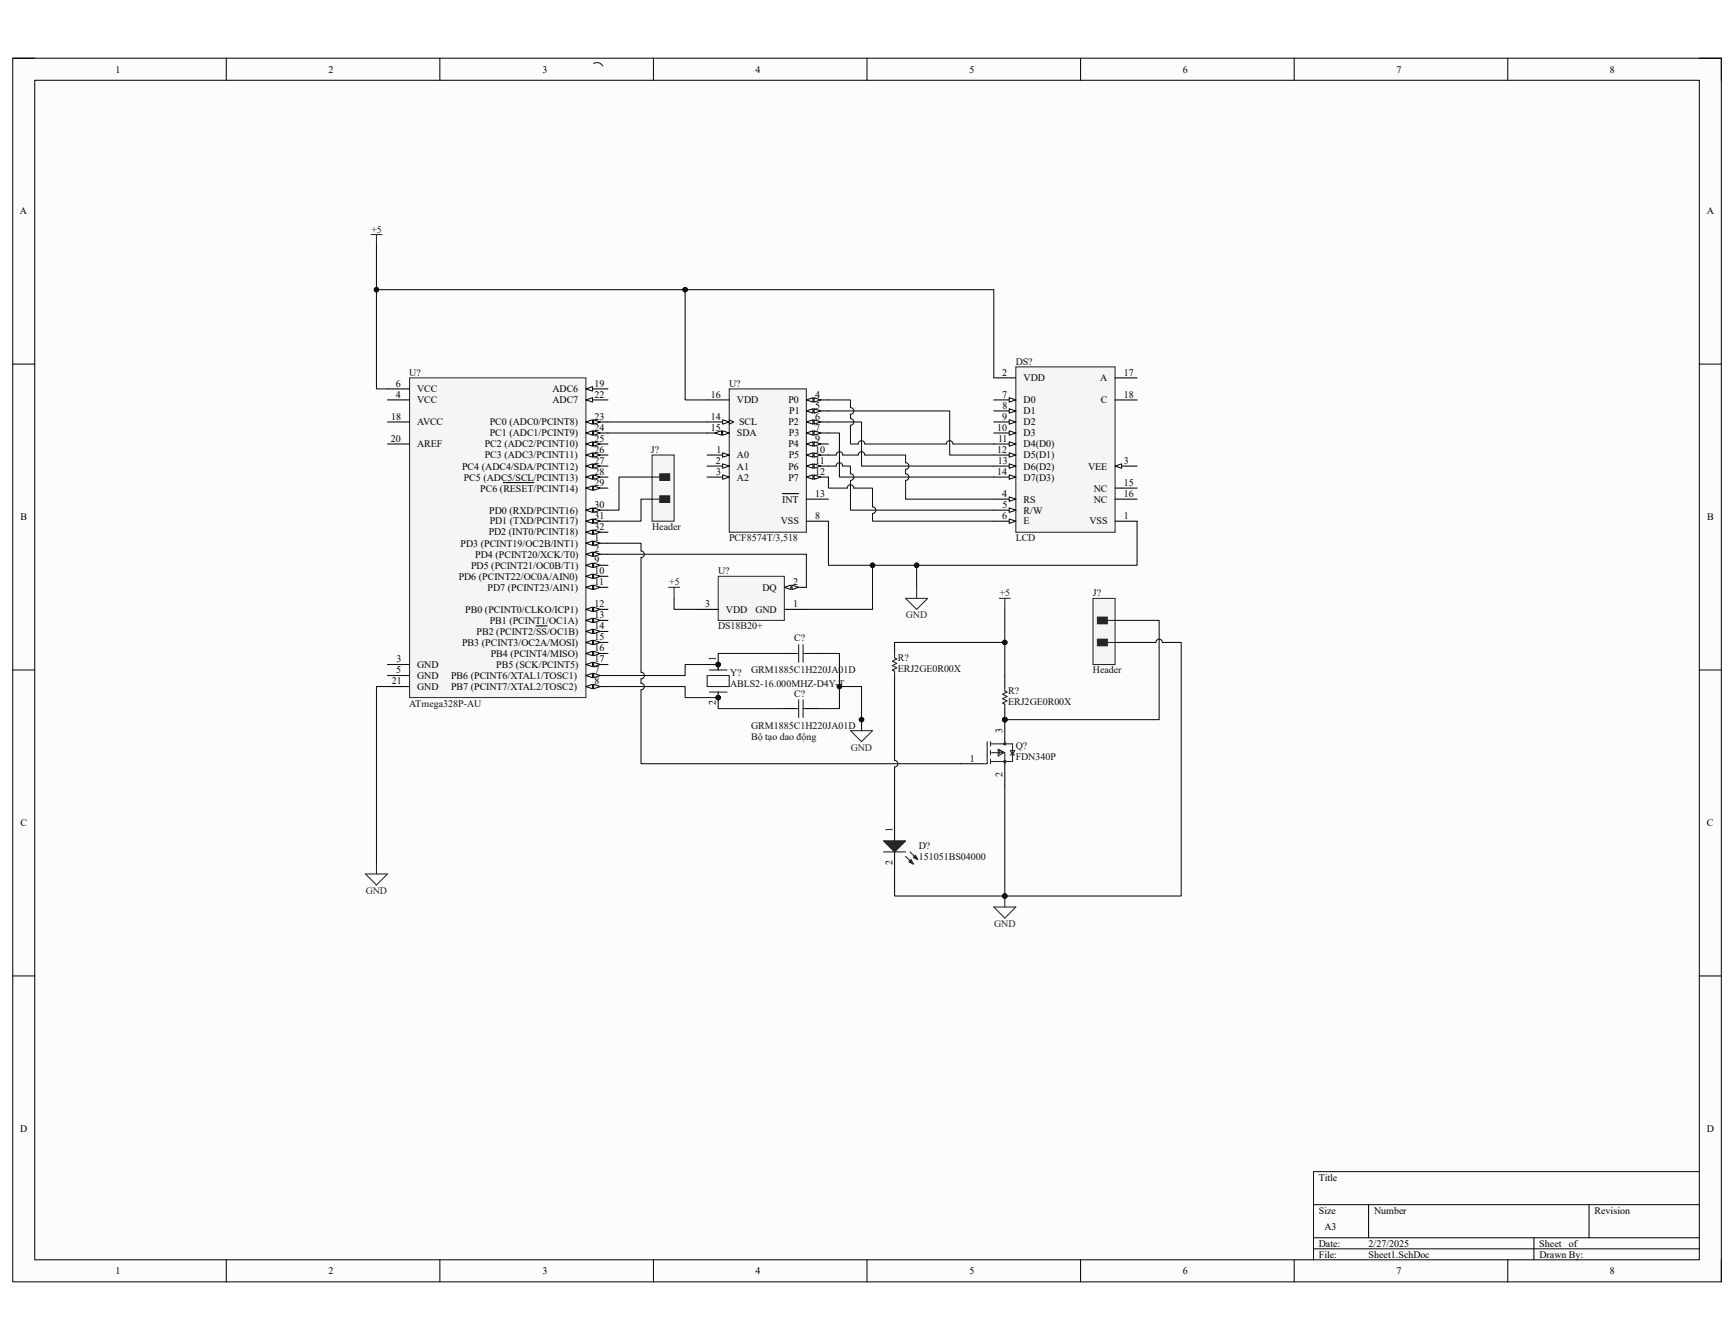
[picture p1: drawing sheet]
<svg xmlns="http://www.w3.org/2000/svg" width="279mm" height="216mm" viewBox="0 0 279 216" stroke-linecap="round" stroke-linejoin="round" font-family="sans-serif">
<path d="M2.1 9.4h275.3v197.1h-275.3z" fill-rule="evenodd" fill="#fcfcfc"/>
<path d="M2.1 9.4h275.3v197.1h-275.3z" fill="none" stroke="#000" stroke-width=".16"/>
<path d="M5.6 12.9h268.2v190.1h-268.2z" fill-rule="evenodd" fill="#fcfcfc"/>
<g fill="none" stroke="#000" stroke-width=".16">
<path d="M2 9.4h3.6M5.6 12.9h268.2v190.1h-268.2zM36.5 9.4v3.5M70.9 9.4v3.5M105.3 9.4v3.5M139.7 9.4v3.5M174.1 9.4v3.5M208.5 9.4v3.5M243 9.4v3.5M273.8 9.4h3.6v3.5M2 58.7h3.6M273.8 58.7h3.6"/>
<path d="M2 107.9h3.6M273.8 107.9h3.6M2 157.2h3.6M273.8 157.2h3.6M211.6 194.1h62.2M211.6 199.4h62.2M220.5 194.1v5.3M247.2 199.4v3.6M256 194.1v5.3M273.8 188.8h-62.2v14.2M36.5 203v3.5M70.9 203v3.5"/>
<path d="M105.3 203v3.5M139.7 203v3.5M174.1 203v3.5M208.5 203v3.5M211.6 201.2h62.2M243 203v3.5M277.4 203v3.5"/>
</g>
<path d="M66 60.9h28.4v51.5h-28.4z" fill-rule="evenodd" fill="#f5f5f5"/>
<path d="M66 60.9h28.4v51.5h-28.4z" fill="none" stroke="#262626" stroke-width=".16"/>
<path d="M94.4 78.6h3.6" fill="none" stroke="#000" stroke-width=".17"/>
<path d="M94.4 78.6l1.1-.3v.7z" fill="#fbfbfb"/>
<path d="M94.4 78.6l1.1-.3v.7z" fill="none" stroke="#000" stroke-width=".16"/>
<path d="M95.7 78.3l1 .3-1 .4z" fill="#fbfbfb"/>
<path d="M95.7 78.3l1 .3-1 .4z" fill="none" stroke="#000" stroke-width=".16"/>
<path d="M81.1 77.8h4.9M94.4 82.2h3.6" fill="none" stroke="#000" stroke-width=".17"/>
<path d="M94.4 82.2l1.1-.4v.8z" fill="#fbfbfb"/>
<path d="M94.4 82.2l1.1-.4v.8z" fill="none" stroke="#000" stroke-width=".16"/>
<path d="M95.7 81.8l1 .4-1 .4z" fill="#fbfbfb"/>
<path d="M95.7 81.8l1 .4-1 .4z" fill="none" stroke="#000" stroke-width=".16"/>
<path d="M94.4 84h3.6" fill="none" stroke="#000" stroke-width=".17"/>
<path d="M94.4 84l1.1-.4v.7z" fill="#fbfbfb"/>
<path d="M94.4 84l1.1-.4v.7z" fill="none" stroke="#000" stroke-width=".16"/>
<path d="M95.7 83.6l1 .4-1 .3z" fill="#fbfbfb"/>
<path d="M95.7 83.6l1 .4-1 .3z" fill="none" stroke="#000" stroke-width=".16"/>
<path d="M94.4 85.8h3.6" fill="none" stroke="#000" stroke-width=".17"/>
<path d="M94.4 85.8l1.1-.4v.7z" fill="#fbfbfb"/>
<path d="M94.4 85.8l1.1-.4v.7z" fill="none" stroke="#000" stroke-width=".16"/>
<path d="M95.7 85.4l1 .4-1 .3z" fill="#fbfbfb"/>
<path d="M95.7 85.4l1 .4-1 .3z" fill="none" stroke="#000" stroke-width=".16"/>
<path d="M94.4 89.3h3.6" fill="none" stroke="#000" stroke-width=".17"/>
<path d="M94.4 89.3l1.1-.4v.8z" fill="#fbfbfb"/>
<path d="M94.4 89.3l1.1-.4v.8z" fill="none" stroke="#000" stroke-width=".16"/>
<path d="M95.7 88.9l1 .4-1 .4z" fill="#fbfbfb"/>
<path d="M95.7 88.9l1 .4-1 .4z" fill="none" stroke="#000" stroke-width=".16"/>
<path d="M62.4 62.7h3.6M62.4 108.8h3.6M94.4 108.8h3.6" fill="none" stroke="#000" stroke-width=".17"/>
<path d="M94.4 108.8l1.1-.3v.7z" fill="#fbfbfb"/>
<path d="M94.4 108.8l1.1-.3v.7z" fill="none" stroke="#000" stroke-width=".16"/>
<path d="M95.7 108.5l1 .3-1 .4z" fill="#fbfbfb"/>
<path d="M95.7 108.5l1 .3-1 .4z" fill="none" stroke="#000" stroke-width=".16"/>
<path d="M94.4 110.6h3.6" fill="none" stroke="#000" stroke-width=".17"/>
<path d="M94.4 110.6l1.1-.3v.7z" fill="#fbfbfb"/>
<path d="M94.4 110.6l1.1-.3v.7z" fill="none" stroke="#000" stroke-width=".16"/>
<path d="M95.7 110.3l1 .3-1 .4z" fill="#fbfbfb"/>
<path d="M95.7 110.3l1 .3-1 .4z" fill="none" stroke="#000" stroke-width=".16"/>
<path d="M94.4 91.1h3.6" fill="none" stroke="#000" stroke-width=".17"/>
<path d="M94.4 91.1l1.1-.4v.7z" fill="#fbfbfb"/>
<path d="M94.4 91.1l1.1-.4v.7z" fill="none" stroke="#000" stroke-width=".16"/>
<path d="M95.7 90.7l1 .4-1 .3z" fill="#fbfbfb"/>
<path d="M95.7 90.7l1 .4-1 .3z" fill="none" stroke="#000" stroke-width=".16"/>
<path d="M94.4 92.9h3.6" fill="none" stroke="#000" stroke-width=".17"/>
<path d="M94.4 92.9l1.1-.4v.7z" fill="#fbfbfb"/>
<path d="M94.4 92.9l1.1-.4v.7z" fill="none" stroke="#000" stroke-width=".16"/>
<path d="M95.7 92.5l1 .4-1 .3z" fill="#fbfbfb"/>
<path d="M95.7 92.5l1 .4-1 .3z" fill="none" stroke="#000" stroke-width=".16"/>
<path d="M94.4 94.6h3.6" fill="none" stroke="#000" stroke-width=".17"/>
<path d="M94.4 94.6l1.1-.3v.7z" fill="#fbfbfb"/>
<path d="M94.4 94.6l1.1-.3v.7z" fill="none" stroke="#000" stroke-width=".16"/>
<path d="M95.7 94.3l1 .3-1 .4z" fill="#fbfbfb"/>
<path d="M95.7 94.3l1 .3-1 .4z" fill="none" stroke="#000" stroke-width=".16"/>
<path d="M94.4 98.2h3.6" fill="none" stroke="#000" stroke-width=".17"/>
<path d="M94.4 98.2l1.1-.4v.7z" fill="#fbfbfb"/>
<path d="M94.4 98.2l1.1-.4v.7z" fill="none" stroke="#000" stroke-width=".16"/>
<path d="M95.7 97.8l1 .4-1 .3z" fill="#fbfbfb"/>
<path d="M95.7 97.8l1 .4-1 .3z" fill="none" stroke="#000" stroke-width=".16"/>
<path d="M94.4 100h3.6" fill="none" stroke="#000" stroke-width=".17"/>
<path d="M94.4 100l1.1-.4v.7z" fill="#fbfbfb"/>
<path d="M94.4 100l1.1-.4v.7z" fill="none" stroke="#000" stroke-width=".16"/>
<path d="M95.7 99.6l1 .4-1 .3z" fill="#fbfbfb"/>
<path d="M95.7 99.6l1 .4-1 .3z" fill="none" stroke="#000" stroke-width=".16"/>
<path d="M94.4 101.7h3.6" fill="none" stroke="#000" stroke-width=".17"/>
<path d="M94.4 101.7l1.1-.3v.7z" fill="#fbfbfb"/>
<path d="M94.4 101.7l1.1-.3v.7z" fill="none" stroke="#000" stroke-width=".16"/>
<path d="M95.7 101.4l1 .3-1 .4z" fill="#fbfbfb"/>
<path d="M95.7 101.4l1 .3-1 .4z" fill="none" stroke="#000" stroke-width=".16"/>
<path d="M86.4 100.8h1.8M94.4 103.5h3.6" fill="none" stroke="#000" stroke-width=".17"/>
<path d="M94.4 103.5l1.1-.3v.7z" fill="#fbfbfb"/>
<path d="M94.4 103.5l1.1-.3v.7z" fill="none" stroke="#000" stroke-width=".16"/>
<path d="M95.7 103.2l1 .3-1 .4z" fill="#fbfbfb"/>
<path d="M95.7 103.2l1 .3-1 .4z" fill="none" stroke="#000" stroke-width=".16"/>
<path d="M94.4 105.3h3.6" fill="none" stroke="#000" stroke-width=".17"/>
<path d="M94.4 105.3l1.1-.4v.7z" fill="#fbfbfb"/>
<path d="M94.4 105.3l1.1-.4v.7z" fill="none" stroke="#000" stroke-width=".16"/>
<path d="M95.7 104.9l1 .4-1 .3z" fill="#fbfbfb"/>
<path d="M95.7 104.9l1 .4-1 .3z" fill="none" stroke="#000" stroke-width=".16"/>
<path d="M94.4 107.1h3.6" fill="none" stroke="#000" stroke-width=".17"/>
<path d="M94.4 107.1l1.1-.4v.7z" fill="#fbfbfb"/>
<path d="M94.4 107.1l1.1-.4v.7z" fill="none" stroke="#000" stroke-width=".16"/>
<path d="M95.7 106.7l1 .4-1 .3z" fill="#fbfbfb"/>
<path d="M95.7 106.7l1 .4-1 .3z" fill="none" stroke="#000" stroke-width=".16"/>
<path d="M62.4 68h3.6M62.4 71.5h3.6M94.4 68h3.6M62.4 110.6h3.6" fill="none" stroke="#000" stroke-width=".17"/>
<path d="M94.4 68l1.1-.4v.7z" fill="#fbfbfb"/>
<path d="M94.4 68l1.1-.4v.7z" fill="none" stroke="#000" stroke-width=".16"/>
<path d="M95.7 67.6l1 .4-1 .3z" fill="#fbfbfb"/>
<path d="M95.7 67.6l1 .4-1 .3z" fill="none" stroke="#000" stroke-width=".16"/>
<path d="M94.4 69.8h3.6" fill="none" stroke="#000" stroke-width=".17"/>
<path d="M94.4 69.8l1.1-.4v.7z" fill="#fbfbfb"/>
<path d="M94.4 69.8l1.1-.4v.7z" fill="none" stroke="#000" stroke-width=".16"/>
<path d="M95.7 69.4l1 .4-1 .3z" fill="#fbfbfb"/>
<path d="M95.7 69.4l1 .4-1 .3z" fill="none" stroke="#000" stroke-width=".16"/>
<path d="M94.4 71.5h3.6" fill="none" stroke="#000" stroke-width=".17"/>
<path d="M94.4 71.5l1.1-.3v.7z" fill="#fbfbfb"/>
<path d="M94.4 71.5l1.1-.3v.7z" fill="none" stroke="#000" stroke-width=".16"/>
<path d="M95.7 71.2l1 .3-1 .4z" fill="#fbfbfb"/>
<path d="M95.7 71.2l1 .3-1 .4z" fill="none" stroke="#000" stroke-width=".16"/>
<path d="M94.4 73.3h3.6" fill="none" stroke="#000" stroke-width=".17"/>
<path d="M94.4 73.3l1.1-.3v.7z" fill="#fbfbfb"/>
<path d="M94.4 73.3l1.1-.3v.7z" fill="none" stroke="#000" stroke-width=".16"/>
<path d="M95.7 73l1 .3-1 .4z" fill="#fbfbfb"/>
<path d="M95.7 73l1 .3-1 .4z" fill="none" stroke="#000" stroke-width=".16"/>
<path d="M94.4 75.1h3.6" fill="none" stroke="#000" stroke-width=".17"/>
<path d="M94.4 75.1l1.1-.4v.7z" fill="#fbfbfb"/>
<path d="M94.4 75.1l1.1-.4v.7z" fill="none" stroke="#000" stroke-width=".16"/>
<path d="M95.7 74.7l1 .4-1 .3z" fill="#fbfbfb"/>
<path d="M95.7 74.7l1 .4-1 .3z" fill="none" stroke="#000" stroke-width=".16"/>
<path d="M94.4 76.9h3.6" fill="none" stroke="#000" stroke-width=".17"/>
<path d="M94.4 76.9l1.1-.4v.7z" fill="#fbfbfb"/>
<path d="M94.4 76.9l1.1-.4v.7z" fill="none" stroke="#000" stroke-width=".16"/>
<path d="M95.7 76.5l1 .4-1 .3z" fill="#fbfbfb"/>
<path d="M95.7 76.5l1 .4-1 .3z" fill="none" stroke="#000" stroke-width=".16"/>
<path d="M62.4 64.4h3.6M94.4 62.7h3.6M62.4 107.1h3.6" fill="none" stroke="#000" stroke-width=".17"/>
<path d="M94.4 62.7l1.1-.4v.7z" fill="#fbfbfb"/>
<path d="M94.4 62.7l1.1-.4v.7z" fill="none" stroke="#000" stroke-width=".16"/>
<path d="M94.4 64.4h3.6" fill="none" stroke="#000" stroke-width=".17"/>
<path d="M94.4 64.4l1.1-.3v.7z" fill="#fbfbfb"/>
<path d="M94.4 64.4l1.1-.3v.7z" fill="none" stroke="#000" stroke-width=".16"/>
<path d="M94.4 87.5h3.6" fill="none" stroke="#000" stroke-width=".17"/>
<path d="M94.4 87.5l1.1-.3v.7z" fill="#fbfbfb"/>
<path d="M94.4 87.5l1.1-.3v.7z" fill="none" stroke="#000" stroke-width=".16"/>
<path d="M95.7 87.2l1 .3-1 .4z" fill="#fbfbfb"/>
<path d="M95.7 87.2l1 .3-1 .4z" fill="none" stroke="#000" stroke-width=".16"/>
<path d="M115.7 92.9h10.7v7.1h-10.7z" fill-rule="evenodd" fill="#f5f5f5"/>
<path d="M115.7 92.9h10.7v7.1h-10.7z" fill="none" stroke="#262626" stroke-width=".16"/>
<path d="M126.4 94.6h3.5" fill="none" stroke="#000" stroke-width=".17"/>
<path d="M126.4 94.6l1-.3v.7z" fill="#fbfbfb"/>
<path d="M126.4 94.6l1-.3v.7z" fill="none" stroke="#000" stroke-width=".16"/>
<path d="M127.6 94.3l1.1 .3-1.1 .4z" fill="#fbfbfb"/>
<path d="M127.6 94.3l1.1 .3-1.1 .4z" fill="none" stroke="#000" stroke-width=".16"/>
<path d="M112.2 98.2h3.5M126.4 98.2h3.5" fill="none" stroke="#000" stroke-width=".17"/>
<path d="M117.5 62.7h12.4v23.1h-12.4z" fill-rule="evenodd" fill="#f5f5f5"/>
<path d="M117.5 62.7h12.4v23.1h-12.4z" fill="none" stroke="#262626" stroke-width=".17"/>
<path d="M113.9 64.4h3.6M113.9 73.3h3.6M126.1 79.5h2.6M129.9 80.4h3.6" fill="none" stroke="#000" stroke-width=".17"/>
<path d="M116.4 73l1.1 .3-1.1 .4z" fill="#fbfbfb"/>
<path d="M116.4 73l1.1 .3-1.1 .4z" fill="none" stroke="#000" stroke-width=".16"/>
<path d="M113.9 75.1h3.6" fill="none" stroke="#000" stroke-width=".17"/>
<path d="M116.4 74.7l1.1 .4-1.1 .3z" fill="#fbfbfb"/>
<path d="M116.4 74.7l1.1 .4-1.1 .3z" fill="none" stroke="#000" stroke-width=".16"/>
<path d="M113.9 76.9h3.6" fill="none" stroke="#000" stroke-width=".17"/>
<path d="M116.4 76.5l1.1 .4-1.1 .3z" fill="#fbfbfb"/>
<path d="M116.4 76.5l1.1 .4-1.1 .3z" fill="none" stroke="#000" stroke-width=".16"/>
<path d="M129.9 64.4h3.6" fill="none" stroke="#000" stroke-width=".17"/>
<path d="M129.9 64.4l1.1-.3v.7z" fill="#fbfbfb"/>
<path d="M129.9 64.4l1.1-.3v.7z" fill="none" stroke="#000" stroke-width=".16"/>
<path d="M131.2 64.1l1 .3-1 .4z" fill="#fbfbfb"/>
<path d="M131.2 64.1l1 .3-1 .4z" fill="none" stroke="#000" stroke-width=".16"/>
<path d="M129.9 66.2h3.6" fill="none" stroke="#000" stroke-width=".17"/>
<path d="M129.9 66.2l1.1-.3v.7z" fill="#fbfbfb"/>
<path d="M129.9 66.2l1.1-.3v.7z" fill="none" stroke="#000" stroke-width=".16"/>
<path d="M131.2 65.9l1 .3-1 .4z" fill="#fbfbfb"/>
<path d="M131.2 65.9l1 .3-1 .4z" fill="none" stroke="#000" stroke-width=".16"/>
<path d="M129.9 68h3.6" fill="none" stroke="#000" stroke-width=".17"/>
<path d="M129.9 68l1.1-.4v.7z" fill="#fbfbfb"/>
<path d="M129.9 68l1.1-.4v.7z" fill="none" stroke="#000" stroke-width=".16"/>
<path d="M131.2 67.6l1 .4-1 .3z" fill="#fbfbfb"/>
<path d="M131.2 67.6l1 .4-1 .3z" fill="none" stroke="#000" stroke-width=".16"/>
<path d="M129.9 69.8h3.6" fill="none" stroke="#000" stroke-width=".17"/>
<path d="M129.9 69.8l1.1-.4v.7z" fill="#fbfbfb"/>
<path d="M129.9 69.8l1.1-.4v.7z" fill="none" stroke="#000" stroke-width=".16"/>
<path d="M131.2 69.4l1 .4-1 .3z" fill="#fbfbfb"/>
<path d="M131.2 69.4l1 .4-1 .3z" fill="none" stroke="#000" stroke-width=".16"/>
<path d="M129.9 71.5h3.6" fill="none" stroke="#000" stroke-width=".17"/>
<path d="M129.9 71.5l1.1-.3v.7z" fill="#fbfbfb"/>
<path d="M129.9 71.5l1.1-.3v.7z" fill="none" stroke="#000" stroke-width=".16"/>
<path d="M131.2 71.2l1 .3-1 .4z" fill="#fbfbfb"/>
<path d="M131.2 71.2l1 .3-1 .4z" fill="none" stroke="#000" stroke-width=".16"/>
<path d="M129.9 73.3h3.6" fill="none" stroke="#000" stroke-width=".17"/>
<path d="M129.9 73.3l1.1-.3v.7z" fill="#fbfbfb"/>
<path d="M129.9 73.3l1.1-.3v.7z" fill="none" stroke="#000" stroke-width=".16"/>
<path d="M131.2 73l1 .3-1 .4z" fill="#fbfbfb"/>
<path d="M131.2 73l1 .3-1 .4z" fill="none" stroke="#000" stroke-width=".16"/>
<path d="M129.9 75.1h3.6" fill="none" stroke="#000" stroke-width=".17"/>
<path d="M129.9 75.1l1.1-.4v.7z" fill="#fbfbfb"/>
<path d="M129.9 75.1l1.1-.4v.7z" fill="none" stroke="#000" stroke-width=".16"/>
<path d="M131.2 74.7l1 .4-1 .3z" fill="#fbfbfb"/>
<path d="M131.2 74.7l1 .4-1 .3z" fill="none" stroke="#000" stroke-width=".16"/>
<path d="M129.9 76.9h3.6" fill="none" stroke="#000" stroke-width=".17"/>
<path d="M129.9 76.9l1.1-.4v.7z" fill="#fbfbfb"/>
<path d="M129.9 76.9l1.1-.4v.7z" fill="none" stroke="#000" stroke-width=".16"/>
<path d="M131.2 76.5l1 .4-1 .3z" fill="#fbfbfb"/>
<path d="M131.2 76.5l1 .4-1 .3z" fill="none" stroke="#000" stroke-width=".16"/>
<path d="M113.9 68h3.6" fill="none" stroke="#000" stroke-width=".17"/>
<path d="M116.4 67.6l1.1 .4-1.1 .3z" fill="#fbfbfb"/>
<path d="M116.4 67.6l1.1 .4-1.1 .3zM117.5 67.6l.7 .4-.7 .3" fill="none" stroke="#000" stroke-width=".16"/>
<path d="M113.9 69.8h3.6" fill="none" stroke="#000" stroke-width=".17"/>
<path d="M116.4 69.4l1.1 .4-1.1 .3z" fill="#fbfbfb"/>
<path d="M116.4 69.4l1.1 .4-1.1 .3z" fill="none" stroke="#000" stroke-width=".16"/>
<path d="M115.2 69.8l1.1-.4v.7z" fill="#fbfbfb"/>
<path d="M115.2 69.8l1.1-.4v.7z" fill="none" stroke="#000" stroke-width=".16"/>
<path d="M129.9 84h3.6" fill="none" stroke="#000" stroke-width=".17"/>
<circle cx="161.9" cy="115.9" r=".35" fill="#0e0e0e"/>
<circle cx="161.9" cy="115.9" r=".35" fill="none" stroke="#0e0e0e" stroke-width=".16"/>
<g fill="none" stroke="#1c1c1c" stroke-width=".17">
<path d="M159.1 119.5v3.6h-.7M159.6 119.5v.7M159.6 119.9h3.5v2.8h-3.5M161.9 119.5v.4M159.6 120.9v.7M159.6 122.3v.8M159.8 121.3h1.7M160.8 120.7l.9 .6-.9 .5zM160.8 120.7l1.1 .6v1.8M161 120.9v.5M162.8 120.9h.7l-.4 .7zM162.8 121.6h.7"/>
<circle cx="161.9" cy="119.9" r=".18"/>
<circle cx="161.9" cy="122.7" r=".18"/>
</g>
<path d="M161.9 115.9v3.6M154.8 123.1h3.6M161.9 123.1v3.5" fill="none" stroke="#000" stroke-width=".17"/>
<circle cx="161.9" cy="115.9" r=".35" fill="#0e0e0e"/>
<circle cx="161.9" cy="115.9" r=".35" fill="none" stroke="#0e0e0e" stroke-width=".16"/>
<path d="M95.6 10.2h.1a1.07 1.07 0 0 1 1.4 .4" fill="none" stroke="#1c1c1c" stroke-width=".17"/>
<path d="M59.8 37.8h1.7M60.7 37.8v1.8" fill="none" stroke="#262626" stroke-width=".17"/>
<circle cx="115.7" cy="107.1" r=".35" fill="#0e0e0e"/>
<circle cx="115.7" cy="107.1" r=".35" fill="none" stroke="#0e0e0e" stroke-width=".16"/>
<circle cx="115.7" cy="112.4" r=".35" fill="#0e0e0e"/>
<circle cx="115.7" cy="112.4" r=".35" fill="none" stroke="#0e0e0e" stroke-width=".16"/>
<path d="M115.7 107.1v.8" fill="none" stroke="#000" stroke-width=".17"/>
<circle cx="115.7" cy="107.1" r=".35" fill="#0e0e0e"/>
<circle cx="115.7" cy="107.1" r=".35" fill="none" stroke="#0e0e0e" stroke-width=".16"/>
<path d="M115.7 111.5v.9" fill="none" stroke="#000" stroke-width=".17"/>
<circle cx="115.7" cy="112.4" r=".35" fill="#0e0e0e"/>
<circle cx="115.7" cy="112.4" r=".35" fill="none" stroke="#0e0e0e" stroke-width=".16"/>
<g fill="none" stroke="#1c1c1c" stroke-width=".17">
<path d="M113.9 108.8h3.6v1.8h-3.6zM114.3 107.9h2.8M114.3 111.5h2.8M115.7 107.6v.3M115.7 111.5v.2M128.2 105.3h.5M128.2 114.2h.5M128.7 103.9v2.8M128.7 112.7v2.9M129.4 103.9v2.8M129.4 112.7v2.9M129.4 105.3h.5"/>
<path d="M129.4 114.2h.5"/>
</g>
<path d="M126.4 105.3h1.8M126.4 114.2h1.8M129.9 105.3h1.8M129.9 114.2h1.8" fill="none" stroke="#000" stroke-width=".17"/>
<path d="M137 117.7h3.6l-1.8 1.8zM138.8 115.9v1.8" fill="none" stroke="#262626" stroke-width=".17"/>
<circle cx="138.8" cy="115.9" r=".35" fill="#0e0e0e"/>
<circle cx="138.8" cy="115.9" r=".35" fill="none" stroke="#0e0e0e" stroke-width=".16"/>
<path d="M163.7 59.1h16v26.7h-16z" fill-rule="evenodd" fill="#f5f5f5"/>
<path d="M163.7 59.1h16v26.7h-16z" fill="none" stroke="#262626" stroke-width=".17"/>
<path d="M160.1 60.9h3.6M160.1 64.4h3.6M179.7 60.9h3.5M179.7 64.4h3.5" fill="none" stroke="#000" stroke-width=".17"/>
<path d="M162.6 64.1l1.1 .3-1.1 .4z" fill="#fbfbfb"/>
<path d="M162.6 64.1l1.1 .3-1.1 .4z" fill="none" stroke="#000" stroke-width=".16"/>
<path d="M160.1 66.2h3.6" fill="none" stroke="#000" stroke-width=".17"/>
<path d="M162.6 65.9l1.1 .3-1.1 .4z" fill="#fbfbfb"/>
<path d="M162.6 65.9l1.1 .3-1.1 .4z" fill="none" stroke="#000" stroke-width=".16"/>
<path d="M160.1 68h3.6" fill="none" stroke="#000" stroke-width=".17"/>
<path d="M162.6 67.6l1.1 .4-1.1 .3z" fill="#fbfbfb"/>
<path d="M162.6 67.6l1.1 .4-1.1 .3z" fill="none" stroke="#000" stroke-width=".16"/>
<path d="M160.1 69.8h3.6" fill="none" stroke="#000" stroke-width=".17"/>
<path d="M162.6 69.4l1.1 .4-1.1 .3z" fill="#fbfbfb"/>
<path d="M162.6 69.4l1.1 .4-1.1 .3z" fill="none" stroke="#000" stroke-width=".16"/>
<path d="M160.1 71.5h3.6" fill="none" stroke="#000" stroke-width=".17"/>
<path d="M162.6 71.2l1.1 .3-1.1 .4z" fill="#fbfbfb"/>
<path d="M162.6 71.2l1.1 .3-1.1 .4z" fill="none" stroke="#000" stroke-width=".16"/>
<path d="M160.1 73.3h3.6" fill="none" stroke="#000" stroke-width=".17"/>
<path d="M162.6 73l1.1 .3-1.1 .4z" fill="#fbfbfb"/>
<path d="M162.6 73l1.1 .3-1.1 .4z" fill="none" stroke="#000" stroke-width=".16"/>
<path d="M160.1 75.1h3.6" fill="none" stroke="#000" stroke-width=".17"/>
<path d="M162.6 74.7l1.1 .4-1.1 .3z" fill="#fbfbfb"/>
<path d="M162.6 74.7l1.1 .4-1.1 .3z" fill="none" stroke="#000" stroke-width=".16"/>
<path d="M160.1 76.9h3.6" fill="none" stroke="#000" stroke-width=".17"/>
<path d="M162.6 76.5l1.1 .4-1.1 .3z" fill="#fbfbfb"/>
<path d="M162.6 76.5l1.1 .4-1.1 .3z" fill="none" stroke="#000" stroke-width=".16"/>
<path d="M160.1 84h3.6" fill="none" stroke="#000" stroke-width=".17"/>
<path d="M162.6 83.6l1.1 .4-1.1 .3z" fill="#fbfbfb"/>
<path d="M162.6 83.6l1.1 .4-1.1 .3z" fill="none" stroke="#000" stroke-width=".16"/>
<path d="M160.1 82.2h3.6" fill="none" stroke="#000" stroke-width=".17"/>
<path d="M162.6 81.8l1.1 .4-1.1 .4z" fill="#fbfbfb"/>
<path d="M162.6 81.8l1.1 .4-1.1 .4z" fill="none" stroke="#000" stroke-width=".16"/>
<path d="M160.1 80.4h3.6" fill="none" stroke="#000" stroke-width=".17"/>
<path d="M162.6 80.1l1.1 .3-1.1 .4z" fill="#fbfbfb"/>
<path d="M162.6 80.1l1.1 .3-1.1 .4z" fill="none" stroke="#000" stroke-width=".16"/>
<path d="M179.7 75.1h3.5" fill="none" stroke="#000" stroke-width=".17"/>
<path d="M179.7 75.1l1-.4v.7z" fill="#fbfbfb"/>
<path d="M179.7 75.1l1-.4v.7z" fill="none" stroke="#000" stroke-width=".16"/>
<path d="M179.7 78.6h3.5M179.7 80.4h3.5M179.7 84h3.5" fill="none" stroke="#000" stroke-width=".17"/>
<path d="M107.7 94.6h1.8M108.6 94.6v1.8M145.9 96.4h3.6l-1.8 1.8zM147.7 94.6v1.8M160.1 146.1h3.6l-1.8 1.8zM161.9 144.4v1.7" fill="none" stroke="#262626" stroke-width=".17"/>
<circle cx="161.9" cy="144.4" r=".35" fill="#0e0e0e"/>
<circle cx="161.9" cy="144.4" r=".35" fill="none" stroke="#0e0e0e" stroke-width=".16"/>
<path d="M176.1 96.4h3.6v10.7h-3.6z" fill-rule="evenodd" fill="#f5f5f5"/>
<path d="M176.1 96.4h3.6v10.7h-3.6z" fill="none" stroke="#262626" stroke-width=".17"/>
<path d="M176.8 99.4h1.6v1.1h-1.6z" fill-rule="evenodd" fill="#1c1c1c"/>
<path d="M176.8 99.4h1.6v1.1h-1.6zM178.4 100h1.3" fill="none" stroke="#1c1c1c" stroke-width=".17"/>
<path d="M176.8 103h1.6v1h-1.6z" fill-rule="evenodd" fill="#1c1c1c"/>
<path d="M176.8 103h1.6v1h-1.6zM178.4 103.5h1.3" fill="none" stroke="#1c1c1c" stroke-width=".17"/>
<circle cx="161.9" cy="115.9" r=".35" fill="#0e0e0e"/>
<circle cx="161.9" cy="115.9" r=".35" fill="none" stroke="#0e0e0e" stroke-width=".16"/>
<path d="M161.9 108.8v1.8M161.9 114.2v1.7" fill="none" stroke="#000" stroke-width=".17"/>
<circle cx="161.9" cy="115.9" r=".35" fill="#0e0e0e"/>
<circle cx="161.9" cy="115.9" r=".35" fill="none" stroke="#0e0e0e" stroke-width=".16"/>
<path d="M144.1 105.3v.7l.4 .2-.7 .3 .7 .4-.7 .3 .7 .4-.7 .3 .3 .2v.7M161.9 110.6v.7l.4 .2-.8 .4 .8 .3-.8 .4 .8 .3-.8 .4 .4 .2v.7" fill="none" stroke="#1c1c1c" stroke-width=".17"/>
<path d="M161 96.4h1.8M161.9 96.4v1.8" fill="none" stroke="#262626" stroke-width=".17"/>
<path d="M144.1 103.5v1.8M144.1 108.8v1.8M144.1 131.9v3.6M144.1 137.3v3.5" fill="none" stroke="#000" stroke-width=".17"/>
<path d="M142.4 135.5h3.5l-1.8 1.8z" fill="#1c1c1c"/>
<path d="M142.4 135.5h3.5l-1.8 1.8zM145.9 138l1.3 1.2M146.6 137.3l1.3 1.2" fill="none" stroke="#1c1c1c" stroke-width=".17"/>
<path d="M146.8 138.5l.4 .7-.7-.3z" fill="#1c1c1c"/>
<path d="M146.8 138.5l.4 .7-.7-.3z" fill="none" stroke="#1c1c1c" stroke-width=".17"/>
<path d="M147.5 137.8l.4 .7-.7-.4z" fill="#1c1c1c"/>
<path d="M142.4 137.3h3.5M147.5 137.8l.4 .7-.7-.4z" fill="none" stroke="#1c1c1c" stroke-width=".17"/>
<path d="M60.7 139v1.8M58.9 140.8h3.5l-1.7 1.8z" fill="none" stroke="#262626" stroke-width=".17"/>
<path d="M105.1 73.3h3.5v10.7h-3.5z" fill-rule="evenodd" fill="#f5f5f5"/>
<path d="M105.1 73.3h3.5v10.7h-3.5z" fill="none" stroke="#262626" stroke-width=".17"/>
<path d="M106.3 79.9h1.6v1.1h-1.6z" fill-rule="evenodd" fill="#1c1c1c"/>
<path d="M106.3 79.9h1.6v1.1h-1.6zM105.1 80.4h1.2" fill="none" stroke="#1c1c1c" stroke-width=".17"/>
<path d="M106.3 76.3h1.6v1.1h-1.6z" fill-rule="evenodd" fill="#1c1c1c"/>
<path d="M105.1 76.9h1.2M106.3 76.3h1.6v1.1h-1.6z" fill="none" stroke="#1c1c1c" stroke-width=".17"/>
<path d="M60.7 39.6v23.1h1.7" fill="none" stroke="#0e0e0e" stroke-width=".17"/>
<circle cx="60.7" cy="46.7" r=".35" fill="#0e0e0e"/>
<circle cx="60.7" cy="46.7" r=".35" fill="none" stroke="#0e0e0e" stroke-width=".16"/>
<path d="M126.4 105.3h-10.7v1.8h-5.3v1.7h-12.4" fill="none" stroke="#0e0e0e" stroke-width=".17"/>
<circle cx="115.7" cy="107.1" r=".35" fill="#0e0e0e"/>
<circle cx="115.7" cy="107.1" r=".35" fill="none" stroke="#0e0e0e" stroke-width=".16"/>
<path d="M98 110.6h12.4v1.8h5.3v1.8h10.7" fill="none" stroke="#0e0e0e" stroke-width=".17"/>
<circle cx="115.7" cy="112.4" r=".35" fill="#0e0e0e"/>
<circle cx="115.7" cy="112.4" r=".35" fill="none" stroke="#0e0e0e" stroke-width=".16"/>
<path d="M131.7 105.3h3.6v8.9h-3.6" fill="none" stroke="#0e0e0e" stroke-width=".17"/>
<circle cx="135.3" cy="110.6" r=".35" fill="#0e0e0e"/>
<circle cx="135.3" cy="110.6" r=".35" fill="none" stroke="#0e0e0e" stroke-width=".16"/>
<path d="M135.3 110.6h3.5v7.1" fill="none" stroke="#0e0e0e" stroke-width=".17"/>
<circle cx="135.3" cy="110.6" r=".35" fill="#0e0e0e"/>
<circle cx="135.3" cy="110.6" r=".35" fill="none" stroke="#0e0e0e" stroke-width=".16"/>
<circle cx="138.8" cy="115.9" r=".35" fill="#0e0e0e"/>
<circle cx="138.8" cy="115.9" r=".35" fill="none" stroke="#0e0e0e" stroke-width=".16"/>
<path d="M60.7 46.7h49.7v17.7h3.5" fill="none" stroke="#0e0e0e" stroke-width=".17"/>
<circle cx="110.4" cy="46.7" r=".35" fill="#0e0e0e"/>
<circle cx="110.4" cy="46.7" r=".35" fill="none" stroke="#0e0e0e" stroke-width=".16"/>
<circle cx="60.7" cy="46.7" r=".35" fill="#0e0e0e"/>
<circle cx="60.7" cy="46.7" r=".35" fill="none" stroke="#0e0e0e" stroke-width=".16"/>
<path d="M110.4 46.7h49.7v14.2M98 68h15.9M98 69.8h15.9" fill="none" stroke="#0e0e0e" stroke-width=".17"/>
<circle cx="110.4" cy="46.7" r=".35" fill="#0e0e0e"/>
<circle cx="110.4" cy="46.7" r=".35" fill="none" stroke="#0e0e0e" stroke-width=".16"/>
<path d="M147.7 91.1v3.5" fill="none" stroke="#0e0e0e" stroke-width=".17"/>
<circle cx="147.7" cy="91.1" r=".35" fill="#0e0e0e"/>
<circle cx="147.7" cy="91.1" r=".35" fill="none" stroke="#0e0e0e" stroke-width=".16"/>
<path d="M133.5 68h5.3v7.1h21.3M133.5 84v7.1h49.7v-7.1" fill="none" stroke="#0e0e0e" stroke-width=".17"/>
<circle cx="140.6" cy="91.1" r=".35" fill="#0e0e0e"/>
<circle cx="140.6" cy="91.1" r=".35" fill="none" stroke="#0e0e0e" stroke-width=".16"/>
<circle cx="147.7" cy="91.1" r=".35" fill="#0e0e0e"/>
<circle cx="147.7" cy="91.1" r=".35" fill="none" stroke="#0e0e0e" stroke-width=".16"/>
<path d="M133.5 69.8h1.8v7.1h24.8M133.5 66.2h19.5v7.1h7.1M133.5 73.3h1.2a.53 .53 0 0 1 .6-.5 .53 .53 0 0 1 .5 .5h2.5a.53 .53 0 0 1 .5-.5 .53 .53 0 0 1 .5 .5h6.6v1.3a.53 .53 0 0 1 .6 .5 .53 .53 0 0 1-.6 .5v.7a.53 .53 0 0 1 .6 .6 .53 .53 0 0 1-.6 .5v3h14.2M133.5 75.1h1.2a.53 .53 0 0 1 .6-.5 .53 .53 0 0 1 .5 .5h1.2v1.2a.53 .53 0 0 1 .6 .6 .53 .53 0 0 1-.6 .5v4.8h23.1M133.5 76.9v1.7h3a.53 .53 0 0 1 .5-.5 .53 .53 0 0 1 .6 .5h3v3.1a.53 .53 0 0 1 .5 .5 .53 .53 0 0 1-.5 .5v1.3h19.5M108.6 96.4v1.8h3.6M140.6 91.1v7.1h-10.7" fill="none" stroke="#0e0e0e" stroke-width=".17"/>
<circle cx="140.6" cy="91.1" r=".35" fill="#0e0e0e"/>
<circle cx="140.6" cy="91.1" r=".35" fill="none" stroke="#0e0e0e" stroke-width=".16"/>
<path d="M98 89.3h31.9v5.3M98 87.5h5.3v1.3a.53 .53 0 0 1 .5 .5 .53 .53 0 0 1-.5 .5v18.5a.53 .53 0 0 1 .5 .5 .53 .53 0 0 1-.5 .6v.7a.53 .53 0 0 1 .5 .5 .53 .53 0 0 1-.5 .6v11.9h51.5M179.7 100h7.1v16h-24.9" fill="none" stroke="#0e0e0e" stroke-width=".17"/>
<circle cx="161.9" cy="115.9" r=".35" fill="#0e0e0e"/>
<circle cx="161.9" cy="115.9" r=".35" fill="none" stroke="#0e0e0e" stroke-width=".16"/>
<path d="M161.9 98.2v10.6M144.1 110.6v11.9a.53 .53 0 0 1 .6 .5 .53 .53 0 0 1-.6 .6v8.3" fill="none" stroke="#0e0e0e" stroke-width=".17"/>
<circle cx="161.9" cy="103.5" r=".35" fill="#0e0e0e"/>
<circle cx="161.9" cy="103.5" r=".35" fill="none" stroke="#0e0e0e" stroke-width=".16"/>
<path d="M144.1 103.5h17.8" fill="none" stroke="#0e0e0e" stroke-width=".17"/>
<circle cx="161.9" cy="103.5" r=".35" fill="#0e0e0e"/>
<circle cx="161.9" cy="103.5" r=".35" fill="none" stroke="#0e0e0e" stroke-width=".16"/>
<path d="M161.9 126.6v17.8" fill="none" stroke="#0e0e0e" stroke-width=".17"/>
<circle cx="161.9" cy="144.4" r=".35" fill="#0e0e0e"/>
<circle cx="161.9" cy="144.4" r=".35" fill="none" stroke="#0e0e0e" stroke-width=".16"/>
<path d="M179.7 103.5h6.5a.53 .53 0 0 1 .6-.5 .53 .53 0 0 1 .5 .5h3v40.9h-46.2v-3.6" fill="none" stroke="#0e0e0e" stroke-width=".17"/>
<circle cx="161.9" cy="144.4" r=".35" fill="#0e0e0e"/>
<circle cx="161.9" cy="144.4" r=".35" fill="none" stroke="#0e0e0e" stroke-width=".16"/>
<path d="M105.1 76.9h-5.4v5.3h-1.7M133.5 64.4h3.5v1.3a.53 .53 0 0 1 .6 .5 .53 .53 0 0 1-.6 .5v.8M137 67.5a.53 .53 0 0 1 .6 .5 .53 .53 0 0 1-.6 .5v3h1.3a.53 .53 0 0 1 .5-.5 .53 .53 0 0 1 .5 .5h13.2a.53 .53 0 0 1 .5-.5 .53 .53 0 0 1 .6 .5h6.5M105.1 80.4h-1.8v3.6h-5.3M62.4 110.6h-1.7v28.4" fill="none" stroke="#0e0e0e" stroke-width=".17"/>
<g font-size="1.6">
<text x="18.6" y="11.7">1</text>
<text x="52.9" y="11.7">2</text>
<text x="87.4" y="11.7">3</text>
<text x="121.8" y="11.7">4</text>
<text x="156.2" y="11.7">5</text>
<text x="190.6" y="11.7">6</text>
<text x="225" y="11.7">7</text>
<text x="259.4" y="11.7">8</text>
<text x="3.2" y="34.5">A</text>
<text x="275" y="34.5">A</text>
<text x="63.8" y="62.3">6</text>
<text x="63.8" y="64.1">4</text>
<text x="67.2" y="63.2">VCC</text>
<text x="67.2" y="65">VCC</text>
<text x="89" y="63.2">ADC6</text>
<text x="89" y="65">ADC7</text>
<text x="95.8" y="62.3">19</text>
<text x="95.8" y="64.1">22</text>
<text x="114.5" y="64.1">16</text>
<text x="118.7" y="65">VDD</text>
<text x="127" y="65">P0</text>
<text x="131.4" y="64.1">4</text>
<text x="131.4" y="65.9">5</text>
<text x="161.5" y="60.5">2</text>
<text x="161.5" y="64.1">7</text>
<text x="161.5" y="65.9">8</text>
<text x="164.9" y="61.4">VDD</text>
<text x="164.9" y="65">D0</text>
<text x="177.2" y="61.4">A</text>
<text x="177.4" y="65">C</text>
<text x="181.1" y="60.5">17</text>
<text x="181.1" y="64.1">18</text>
<text x="63" y="71.2">20</text>
<text x="63" y="67.6">18</text>
<text x="67.2" y="68.5">AVCC</text>
<text x="78.9" y="68.5">PC0 (ADC0/PCINT8)</text>
<text x="78.9" y="70.3">PC1 (ADC1/PCINT9)</text>
<text x="95.8" y="67.6">23</text>
<text x="95.8" y="69.4">24</text>
<text x="95.8" y="71.2">25</text>
<text x="114.5" y="67.6">14</text>
<text x="114.6" y="69.4">15</text>
<text x="118.7" y="70.3">SDA</text>
<text x="119.1" y="68.5">SCL</text>
<text x="127" y="68.5">P2</text>
<text x="127.1" y="70.3">P3</text>
<text x="127.2" y="66.8">P1</text>
<text x="131.4" y="67.6">6</text>
<text x="131.4" y="69.4">7</text>
<text x="131.4" y="71.2">9</text>
<text x="160.7" y="69.4">10</text>
<text x="160.8" y="71.2">11</text>
<text x="161.5" y="67.6">9</text>
<text x="164.9" y="66.8">D1</text>
<text x="164.9" y="68.5">D2</text>
<text x="164.9" y="70.3">D3</text>
<text x="67.2" y="72.1">AREF</text>
<text x="74.5" y="75.6">PC4 (ADC4/SDA/PCINT12)</text>
<text x="74.7" y="77.4">PC5 (ADC5/SCL/PCINT13)</text>
<text x="78.1" y="72.1">PC2 (ADC2/PCINT10)</text>
<text x="78.1" y="73.9">PC3 (ADC3/PCINT11)</text>
<text x="95.8" y="73">26</text>
<text x="95.8" y="74.8">27</text>
<text x="95.8" y="76.5">28</text>
<text x="115.3" y="74.8">2</text>
<text x="115.4" y="76.5">3</text>
<text x="115.4" y="73">1</text>
<text x="118.7" y="73.9">A0</text>
<text x="118.7" y="75.6">A1</text>
<text x="118.7" y="77.4">A2</text>
<text x="127" y="72.1">P4</text>
<text x="127" y="75.6">P6</text>
<text x="127" y="77.4">P7</text>
<text x="127.1" y="73.9">P5</text>
<text x="131.4" y="73">10</text>
<text x="131.4" y="74.8">11</text>
<text x="131.4" y="76.5">12</text>
<text x="160.7" y="73">12</text>
<text x="160.7" y="76.5">14</text>
<text x="160.8" y="74.8">13</text>
<text x="164.9" y="72.1">D4(D0)</text>
<text x="164.9" y="73.9">D5(D1)</text>
<text x="164.9" y="75.6">D6(D2)</text>
<text x="164.9" y="77.4">D7(D3)</text>
<text x="175.3" y="75.6">VEE</text>
<text x="181.1" y="74.8">3</text>
<text x="3.3" y="83.9">B</text>
<text x="77.4" y="79.2">PC6 (RESET/PCINT14)</text>
<text x="78.8" y="82.8">PD0 (RXD/PCINT16)</text>
<text x="95.8" y="78.3">29</text>
<text x="95.8" y="81.9">30</text>
<text x="95.8" y="83.6">31</text>
<text x="126" y="81">INT</text>
<text x="131.4" y="80.1">13</text>
<text x="131.4" y="83.6">8</text>
<text x="161.5" y="83.6">6</text>
<text x="161.5" y="80.1">4</text>
<text x="161.5" y="81.9">5</text>
<text x="164.9" y="82.8">R/W</text>
<text x="164.9" y="81">RS</text>
<text x="176.2" y="79.2">NC</text>
<text x="176.2" y="81">NC</text>
<text x="181.1" y="78.3">15</text>
<text x="181.1" y="80.1">16</text>
<text x="181.1" y="83.6">1</text>
<text x="275.1" y="83.9">B</text>
<text x="74.2" y="88.1">PD3 (PCINT19/OC2B/INT1)</text>
<text x="76.6" y="89.8">PD4 (PCINT20/XCK/T0)</text>
<text x="78.7" y="86.3">PD2 (INT0/PCINT18)</text>
<text x="78.9" y="84.5">PD1 (TXD/PCINT17)</text>
<text x="95.8" y="85.4">32</text>
<text x="95.8" y="88.9">2</text>
<text x="95.8" y="87.2">1</text>
<text x="125.8" y="84.5">VSS</text>
<text x="164.9" y="84.5">E</text>
<text x="175.6" y="84.5">VSS</text>
<text x="73.9" y="93.4">PD6 (PCINT22/OC0A/AIN0)</text>
<text x="75.9" y="91.6">PD5 (PCINT21/OC0B/T1)</text>
<text x="78.6" y="95.2">PD7 (PCINT23/AIN1)</text>
<text x="95.8" y="90.7">9</text>
<text x="95.8" y="92.5">10</text>
<text x="95.8" y="94.3">11</text>
<text x="122.9" y="95.2">DQ</text>
<text x="127.8" y="94.3">2</text>
<text x="75" y="98.7">PB0 (PCINT0/CLKO/ICP1)</text>
<text x="78.9" y="100.5">PB1 (PCINT1/OC1A)</text>
<text x="95.8" y="97.8">12</text>
<text x="95.8" y="99.6">13</text>
<text x="95.8" y="101.4">14</text>
<text x="113.6" y="97.8">3</text>
<text x="117" y="98.7">VDD</text>
<text x="121.7" y="98.7">GND</text>
<text x="127.8" y="97.8">1</text>
<text x="63.9" y="106.7">3</text>
<text x="67.2" y="107.6">GND</text>
<text x="74.5" y="104.1">PB3 (PCINT3/OC2A/MOSI)</text>
<text x="76.8" y="102.3">PB2 (PCINT2/SS/OC1B)</text>
<text x="79.1" y="105.8">PB4 (PCINT4/MISO)</text>
<text x="80" y="107.6">PB5 (SCK/PCINT5)</text>
<text x="95.8" y="103.2">15</text>
<text x="95.8" y="104.9">16</text>
<text x="95.8" y="106.7">17</text>
<text x="115.4" y="106.5" transform="rotate(-90 115.4 106.5)">1</text>
<text x="63.2" y="110.3">21</text>
<text x="63.8" y="108.5">5</text>
<text x="67.2" y="109.4">GND</text>
<text x="67.2" y="111.2">GND</text>
<text x="72.7" y="109.4">PB6 (PCINT6/XTAL1/TOSC1)</text>
<text x="72.7" y="111.2">PB7 (PCINT7/XTAL2/TOSC2)</text>
<text x="95.8" y="108.5">7</text>
<text x="95.8" y="110.3">8</text>
<text x="115.4" y="113.7" transform="rotate(-90 115.4 113.7)">2</text>
<text x="161.5" y="118.1" transform="rotate(-90 161.5 118.1)">3</text>
<text x="156.3" y="122.7">1</text>
<text x="161.5" y="125.2" transform="rotate(-90 161.5 125.2)">2</text>
<text x="3.3" y="133.1">C</text>
<text x="143.8" y="134.1" transform="rotate(-90 143.8 134.1)">1</text>
<text x="275" y="133.1">C</text>
<text x="143.8" y="139.4" transform="rotate(-90 143.8 139.4)">2</text>
<text x="3.3" y="182.4">D</text>
<text x="275" y="182.4">D</text>
<text x="212.5" y="190.2">Title</text>
<text x="212.5" y="195.5">Size</text>
<text x="221.4" y="195.5">Number</text>
<text x="256.9" y="195.5">Revision</text>
<text x="212.5" y="200.9">Date:</text>
<text x="212.5" y="202.6">File:</text>
<text x="213.4" y="198.2">A3</text>
<text x="220.5" y="202.6">Sheet1.SchDoc</text>
<text x="220.5" y="200.9">2/27/2025</text>
<text x="248" y="200.9">Sheet</text>
<text x="248" y="202.6">Drawn By:</text>
<text x="252.8" y="200.9">of</text>
<text x="18.6" y="205.3">1</text>
<text x="52.9" y="205.3">2</text>
<text x="87.4" y="205.3">3</text>
<text x="121.8" y="205.3">4</text>
<text x="156.2" y="205.3">5</text>
<text x="190.6" y="205.3">6</text>
<text x="225" y="205.3">7</text>
<text x="259.4" y="205.3">8</text>
</g>
<g font-size="1.6" fill="#262626">
<text x="59.9" y="37.5">+5</text>
<text x="107.8" y="94.3">+5</text>
<text x="146" y="99.6">GND</text>
<text x="161.1" y="96.1">+5</text>
<text x="137.1" y="120.9">GND</text>
<text x="58.9" y="144">GND</text>
<text x="160.2" y="149.4">GND</text>
</g>
<g font-size="1.6" fill="#0e0e0e">
<text x="163.7" y="58.8">DS?</text>
<text x="66" y="60.5">U?</text>
<text x="117.5" y="62.3">U?</text>
<text x="104.9" y="73">J?</text>
<text x="105.1" y="85.4">Header</text>
<text x="117.5" y="87.2">PCF8574T/3,518</text>
<text x="163.7" y="87.2">LCD</text>
<text x="115.7" y="92.5">U?</text>
<text x="115.7" y="101.4">DS18B20+</text>
<text x="176.1" y="96.1">J?</text>
<text x="128" y="103.3">C?</text>
<text x="144.7" y="106.6">R?</text>
<text x="66" y="113.8">ATmega328P-AU</text>
<text x="117.6" y="108.8">Y?</text>
<text x="117.6" y="110.6">ABLS2-16.000MHZ-D4Y-T</text>
<text x="121" y="108.5">GRM1885C1H220JA01D</text>
<text x="128" y="112.2">C?</text>
<text x="144.7" y="108.3">ERJ2GE0R00X</text>
<text x="162.4" y="111.9">R?</text>
<text x="162.4" y="113.7">ERJ2GE0R00X</text>
<text x="176.1" y="108.5">Header</text>
<text x="121" y="117.4">GRM1885C1H220JA01D</text>
<text x="121" y="119.2">Bộ tạo dao động</text>
<text x="163.7" y="120.7">Q?</text>
<text x="163.7" y="122.5">FDN340P</text>
<text x="148" y="136.7">D?</text>
<text x="148" y="138.5">151051BS04000</text>
</g>
</svg>
